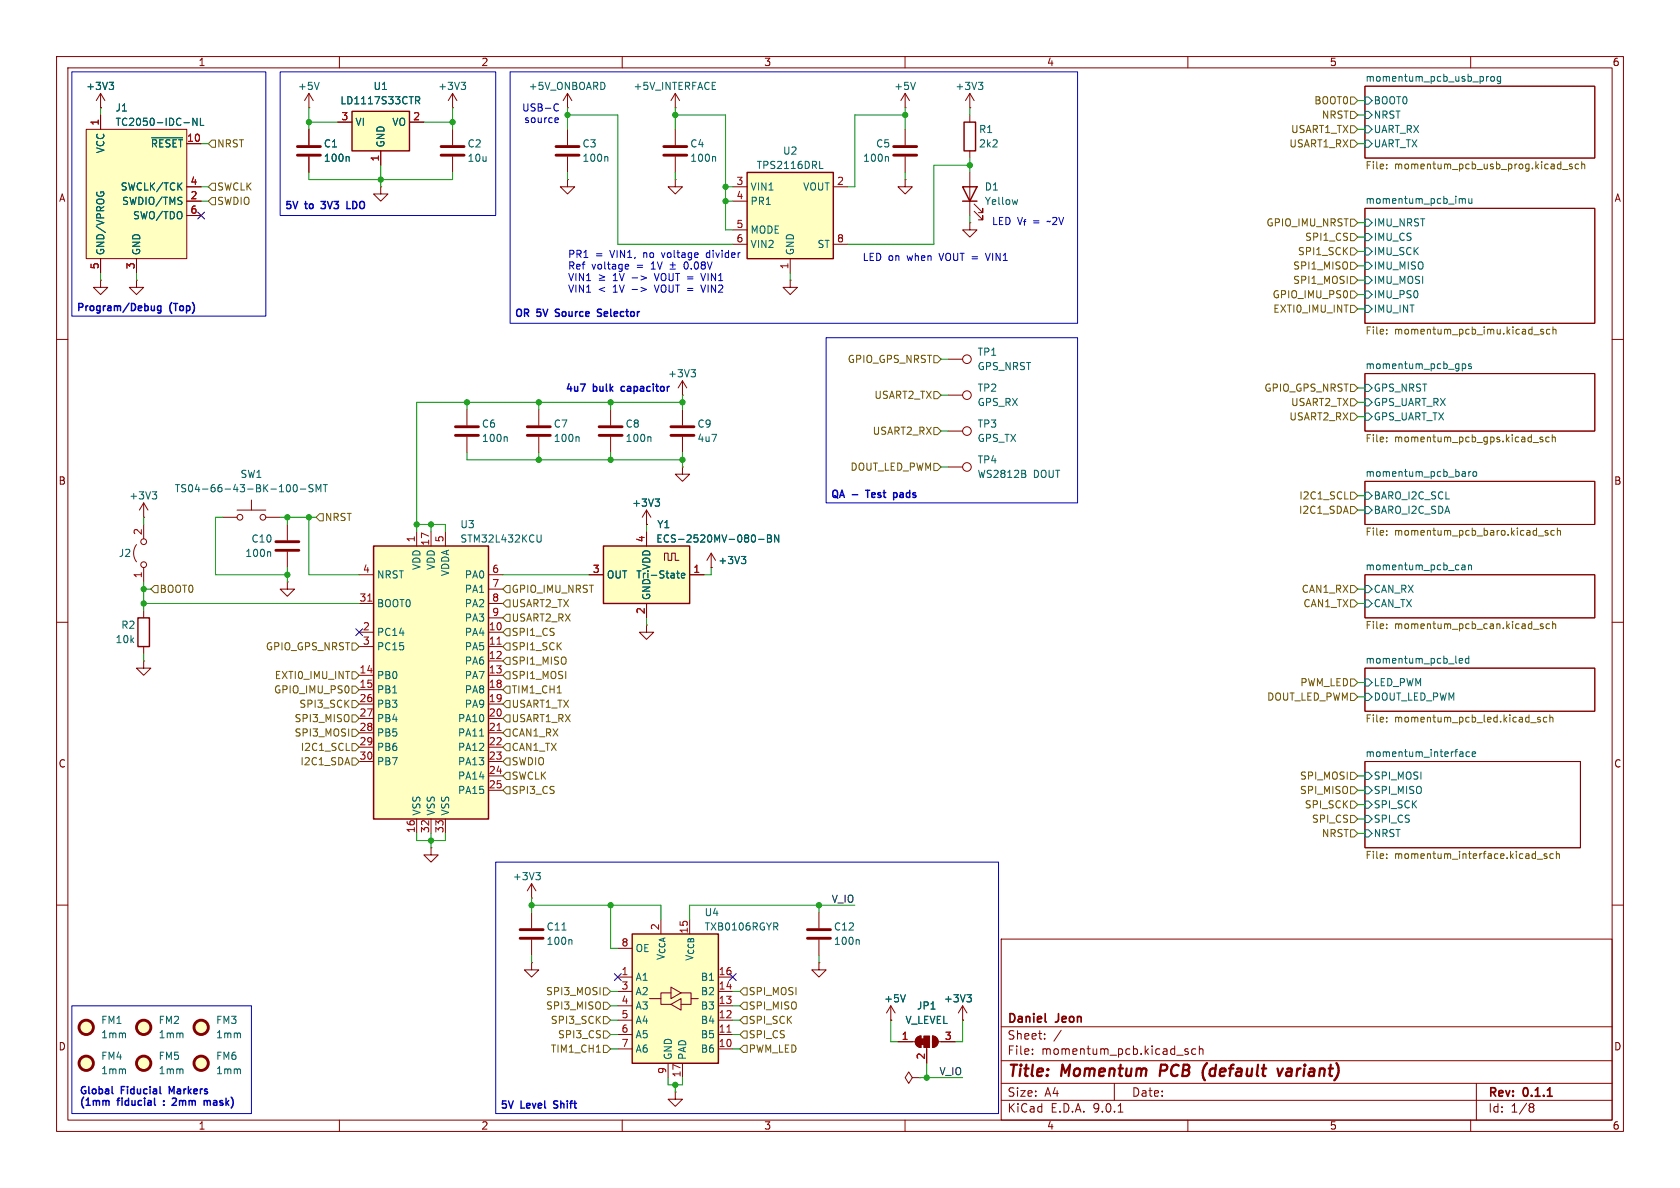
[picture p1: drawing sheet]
<svg xmlns="http://www.w3.org/2000/svg" width="297mm" height="210mm" viewBox="0 0 297 210" stroke-linecap="round" stroke-linejoin="round" font-family="sans-serif">
<g fill="none" stroke="#840000" stroke-width=".18">
<path d="M10 10h277v190h-277zM12 12h273v186h-273zM60 10v2M110 10v2M160 10v2M160 19.1h.1M160 16.5l-.7 1.3M160 16.5l.8 1.3M160 16.5v2.6M171.4 19.1h.1M171.4 16.5v2.6M171.4 16.5l-.7 1.3"/>
<path d="M171.4 16.5l.8 1.3M210 10v2M241.3 15.2h40.6v12.7h-40.6zM260 10v2M100.3 31.8v1.2h1.3l-1.3 1.3-1.2-1.3h1.2M100.3 31.8h.1M100.3 22.9v2.8M100.3 27.7v2.8M119.4 31.8v1.2h1.2l-1.2 1.3-1.3-1.3h1.3M119.4 31.8h.1M119.4 22.9v2.8M119.4 27.7v2.8"/>
<path d="M160 22.9v2.8M160 27.7v2.8M171.4 20.3v1.3M171.4 26.7v1.2M171.4 30.5v7.6M172.2 37.3l1.5 1.6v-.8v.8h-.7M172.2 36.1l1.5 1.5v-.8v.8h-.7M241.3 36.8h40.6v20.4h-40.6zM10 60h2M241.3 66h40.6v10.2h-40.6zM285 60h2M25.4 91.4h.1"/>
<path d="M25.4 88.9l-.8 1.3M25.4 88.9l.8 1.3M25.4 88.9v2.5M241.3 85.1h40.6v7.6h-40.6zM10 110h2M241.3 118.1h40.6v7.6h-40.6zM241.3 101.6h40.6v7.6h-40.6zM285 110h2M241.3 134.6h38.1v15.3h-38.1zM10 160h2M177 166h108v32h-108zM285 160h2"/>
<path d="M60 198v2M110 198v2M160 198v2M177 194.5h108M177 191.5h108M177 187.5h108M177 181.5h108M182.5 186.3v.1M182.5 185.5v.1M184.7 183.6v.1M184.7 182.8v.1M187.6 182.1l-1.3 2"/>
<path d="M197 191.5v3M197.7 196.6h.8M209.5 185.7l.6 .4-.2 .3-.4-.1M210 198v2M210 185.5l-.3-.1-.2 .2M211.4 185.5l-.4-.1-.3 .3v.4l.1 .2h.6M212 185.5l.2-.1 .4 .1 .1 .9M212 184.9v1.5M260 198v2M261 191.5v6.5M270.6 195.1l.4 .1 .2 .2-.3 .3M270.6 195.7h.3"/>
<path d="M270.9 195.7l.2 .2 .1 .4-.2 .2-.4 .1"/>
</g>
<path d="M184.8 180.6l.2 .1M273.6 193.8h.8" fill="none" stroke="#840000" stroke-width=".3"/>
<path d="M205.3 188.2l-.3 2M212.8 190.6l.2 .4M213.4 187.9l-.6 .9M225.8 188.9l.4 1.3 .6-1.3M227.8 188.9l-.2 .1M228.2 189.4h-.5a.4 .4 0 0 0-.4 .4 .4 .4 0 0 0 .3 .4h.5" fill="none" stroke="#840000" stroke-width=".4"/>
<g fill="none" stroke="#006464" stroke-width=".18">
<path d="M161.8 14.5l-.4 1.3M173 14.5h.7l-.4 .5M173.5 15l.2 .3v.3l-.2 .2M241.3 17.1h.6l.7 .7-.7 .6h-.6zM241.3 19.7h.6l.7 .6-.7 .7h-.6zM263.2 13.5l-.4 .3M263.6 13.6l.2-.1 .3 .1 .1 .5-.1 .2-.3 .1-.2-.2zM265.3 13.6l-.4-.1-.2 .3 .1 .5h.5M265.3 13.5v1l-.3 .3-.3-.1M107.3 27.7l.2 .2v.6M126.3 27.7l.2 .2v.6M156.9 27.7l.2 .2v.6"/>
<path d="M179.9 35.3l-.2 .8M241.3 38.7h.6l.7 .7-.7 .6h-.6zM241.3 22.2h.6l.7 .7-.7 .6h-.6zM241.3 24.8h.6l.7 .6-.7 .6h-.6zM258.2 35.1l.3 .2M258.5 35.3l.2-.2 .3 .1 .1 .8M258.5 35.3v.7M259.7 35.1v.8l.3 .1 .2-.2M260.2 35.1v.9M241.3 41.3h.6l.7 .6-.7 .6h-.6zM241.3 54h.6l.7 .6-.7 .6h-.6zM241.3 46.4h.6l.7 .6-.7 .6h-.6z"/>
<path d="M241.3 48.9h.6l.7 .6-.7 .7h-.6zM241.3 51.4h.6l.7 .7-.7 .6h-.6zM241.3 43.8h.6l.7 .7-.7 .6h-.6zM241.3 67.9h.6l.7 .7-.7 .6h-.6zM241.3 70.5h.6l.7 .6-.7 .7h-.6zM241.3 73h.6l.7 .7-.7 .6h-.6zM258.5 64.3v1.3M258.5 64.4l.4-.1 .2 .3-.1 .5h-.5M260.1 64.4l-.3-.1-.2 .2 .1 .2 .4 .1v.3h-.5M26.9 86.9h.8l-.4 .5M27.5 87.4l.2 .3v.3l-.2 .2M241.3 87h.6l.7 .6-.7 .7h-.6z"/>
<path d="M241.3 89.5h.6l.7 .7-.7 .6h-.6zM258.5 99.9h.4l.1 .8M259.6 100l.2-.1h.3v.8M259.6 99.9v.8M259.7 83.4v.8M260 83.4l-.3 .2M260.4 83.5l.2-.1 .4 .1 .1 .5-.2 .2h-.3l-.2-.1zM241.3 103.5h.6l.7 .6-.7 .7h-.6zM241.3 106h.6l.7 .7-.7 .6h-.6zM258 116.8l.6-.1-.1-.3h-.3l-.2 .2v.6h.5M259 100.2h-.4l-.2 .2 .2 .3h.4M259.7 116.4h-.4l-.2 .2 .1 .6h.5"/>
<path d="M259.7 116v1.2M241.3 136.5h.6l.7 .7-.7 .6h-.6zM241.3 139.1h.6l.7 .6-.7 .6h-.6zM241.3 120h.6l.7 .7-.7 .6h-.6zM241.3 122.6h.6l.7 .6-.7 .6h-.6zM258.5 132.9l.1 .2v.6M258.6 133.7h-.4M258.6 133.2l-.4 .1M259.8 133l-.4-.1-.2 .2 .1 .6h.5M260.3 133.3l.6-.1-.1-.2-.4-.1-.1 .2v.6h.5M241.3 146.7h.6l.7 .6-.7 .7h-.6zM241.3 141.6h.6l.7 .6-.7 .7h-.6z"/>
<path d="M241.3 144.1h.6l.7 .7-.7 .6h-.6z"/>
</g>
<g fill="none" stroke="#725600" stroke-width=".18">
<path d="M245.1 29.1v.1M245.1 29.7v.1M276.2 30h1M277.9 29.1l-.3-.1-.2 .2 .1 .2 .4 .1v.3h-.5M279.1 29.1l-.4-.1-.2 .2 .1 .6h.5M279.6 29.1l.2-.1 .3 .1 .1 .7M279.6 28.6v1.2M245.1 58.3v.1M245.1 58.9v.2M271.2 59.2h.9M272.8 58.3l-.3-.1-.1 .2v.2l.4 .1v.3h-.4M274 58.3l-.4-.1-.2 .3 .1 .5h.5"/>
<path d="M274.5 58.3l.2-.1 .3 .1 .1 .8M274.5 57.8v1.3M245.1 77.3v.1M245.1 78v.1M271 78.2h1M272.7 77.3h-.3l-.2 .1 .1 .2 .4 .1v.3h-.5M273.9 77.3h-.4l-.2 .2 .1 .5h.5M274.4 77.4l.2-.1h.3l.1 .8M274.4 76.8v1.3M245.1 93.8v.2M245.1 94.5v.1M271.9 94.7h1"/>
<path d="M273.6 93.8h-.3l-.2 .2 .1 .1 .4 .2v.3h-.5M274.8 93.8h-.4l-.2 .2 .1 .6h.5M275.3 93.9l.2-.1h.3l.1 .8M275.3 93.3v1.3M245.1 110.3v.2M245.1 111v.1M271.1 111.2h1M272.8 110.3h-.3l-.2 .2 .1 .1 .4 .2v.3h-.5M273.9 110.3h-.3l-.3 .2 .2 .6h.4M274.5 110.4l.2-.1h.3v.8M274.5 109.9v1.2M245.1 126.9v.1"/>
<path d="M245.1 127.5v.1M270.6 127.8h1M272.3 126.9l-.3-.1-.2 .2 .1 .2 .4 .1v.3h-.5M273.5 126.9l-.4-.1-.3 .2 .2 .6h.5M274 126.4v1.2M274 126.9l.2-.1 .3 .1v.7M245.1 151.6v.2M245.1 151v.1M271.8 151.9h.9M273.5 151l-.4-.1-.1 .2v.2l.5 .1v.3h-.5M274.6 151l-.4-.1-.2 .3 .1 .5h.5M275.1 151l.2-.1 .3 .1 .1 .8"/>
<path d="M275.1 150.5v1.3"/>
</g>
<path d="M170.2 33h2.5l-1.3 2.6zM170.2 35.6h2.5M170.4 21.6h2.1v5.1h-2.1z" fill="none" stroke="#840000" stroke-width=".25"/>
<path d="M98.3 25.9h4.1M98.3 27.4h4.1M117.3 25.9h4.1M117.3 27.4h4.1M158 25.9h4.1M158 27.4h4.1" fill="none" stroke="#840000" stroke-width=".51"/>
<path d="M132.1 30.5h15.2v15.2h-15.2z" fill="#ffffc2"/>
<path d="M132.1 30.5h15.2v15.2h-15.2z" fill="none" stroke="#840000" stroke-width=".25"/>
<g fill="none" stroke="#840000" stroke-width=".18">
<path d="M129.5 33h2.6M129.5 35.6h2.6M147.3 33h2.6M160 31.8v1.2h1.3l-1.3 1.3-1.3-1.3h1.3M160 31.8h.1M171.4 39.4v1.2h1.3l-1.3 1.3-1.2-1.3h1.2M171.4 39.4h.1M129.5 40.6h2.6M129.5 43.2h2.6M139.7 49.5v1.3h1.3l-1.3 1.3-1.3-1.3h1.3M139.7 49.5h.1M139.7 45.7v2.6"/>
<path d="M147.3 43.2h2.6M120.6 69.9h.1M120.6 67.3l-.7 1.3M120.6 67.3l.8 1.3M120.6 67.3v2.6M167.6 63.5h2.6M167.6 69.9h2.6M125.7 97.8l-.7 1.3M125.7 97.8l.8 1.3M125.7 97.8v2.5M50.8 102.9v1.2h1.3l-1.3 1.3-1.3-1.3h1.3M50.8 102.9h.1"/>
<path d="M125.7 100.3h.1"/>
<circle cx="170.9" cy="69.8" r=".76"/>
<circle cx="170.9" cy="63.5" r=".76"/>
</g>
<path d="M144.9 29.8h.6M122.2 65.3h.7l-.4 .5M122.7 65.8l.2 .3v.3l-.2 .2M131.1 98.4h.7l-.4 .5M131.6 98.9l.2 .2v.3l-.2 .2" fill="none" stroke="#006464" stroke-width=".18"/>
<path d="M106.7 96.5h15.2v10.2h-15.2z" fill="#ffffc2"/>
<path d="M106.7 96.5h15.2v10.2h-15.2z" fill="none" stroke="#840000" stroke-width=".25"/>
<g fill="none" stroke="#840000" stroke-width=".18">
<path d="M67.3 33v1.3h1.3l-1.3 1.3-1.3-1.3h1.3M67.3 33h.1M95.2 72.4v2.8M95.2 77.2v2.8M107.9 72.4v2.8M107.9 77.2v2.8M114.3 92.7h.1M114.3 90.2v2.5M114.3 94v2.5M114.3 90.2l-.8 1.2M114.3 90.2l.8 1.2M117.5 99.1v-1.3h.6v1.3h.6v-1.3h.7v1.3h.6"/>
<path d="M104.1 101.6h2.6M114.3 106.7v2.5M121.9 101.6h2.6M94 170.2v1.3h1.2l-1.2 1.2-1.3-1.2h1.3M94 170.2h.1M94 161.3v2.8M94 166.1v2.8M170.2 177.8l-.8 1.3M170.2 177.8l.7 1.3M170.2 177.8v2.5M119.4 193v1.3h1.2l-1.2 1.3-1.3-1.3h1.3M119.4 193h.1"/>
<path d="M158.7 184.2h3.1M161.3 190.5l-.6-1-.7 1 .7 1 .6-1h1.3M162.1 183.4l.7-.3v2.1a1.02 1.02 0 0 1-.9-.7 1.02 1.02 0 0 1 .2-1.1zM162.6 190.5h.1M163.8 185.2v2.8M164.8 183.1a1.02 1.02 0 0 1 1.1 1.1 1.02 1.02 0 0 1-1.1 1zM165.9 184.2h3M170.2 180.3h.1"/>
</g>
<g fill="none" stroke="#006464" stroke-width=".18">
<path d="M102.2 77.2l.2 .2v.6M114.9 77.2l.2 .2v.6M115.8 88.2h.8l-.4 .5M116.4 88.7l.2 .2v.3l-.2 .3M134.1 95.3h1M135.7 94.6h.4l.2 .2-.2 .4 .2 .1 .1 .3-.2 .2h-.5zM135.7 95.2h.4M137.7 94.6v1.2l-.8-1.2v1.2M119.6 101.3h.5M119.8 100.9v1.1l.3 .2M120.5 101.8l.6-.2-.1-.2-.4-.1-.1 .2v.6h.5M99.4 164.4h.7"/>
<path d="M100.9 166.1l.2 .2v.6M170.9 175.8h.8l-.4 .5M171.5 176.3l.2 .3v.3l-.2 .2"/>
</g>
<g fill="#840000" stroke="#840000" stroke-width=".18">
<path d="M162.8 183.6h.5v1.1h-.5z"/>
<path d="M162.1 183.4l.7-.3v2.1a1.02 1.02 0 0 1-.9-.7 1.02 1.02 0 0 1 .2-1.1z"/>
<path d="M163.3 183.1h1v2.1h-1z"/>
<path d="M164.8 183.1a1.02 1.02 0 0 1 1.1 1.1 1.02 1.02 0 0 1-1.1 1z"/>
</g>
<path d="M93.2 75.4h4.1M93.2 77h4.1M105.9 75.4h4.1M105.9 77h4.1M91.9 164.3h4.1M91.9 165.9h4.1" fill="none" stroke="#840000" stroke-width=".51"/>
<path d="M15.2 22.9h17.8v22.8h-17.8z" fill="#ffffc2"/>
<g fill="none" stroke="#840000" stroke-width=".18">
<path d="M17.8 19.1h.1M17.8 16.5v2.6M17.8 16.5l-.8 1.3M17.8 16.5l.7 1.3M15.2 22.9h17.8v22.8h-17.8zM17.8 20.3v2.6M33 25.4h2.6M33 33h2.6M33 35.6h2.6M33 38.1h2.6M17.8 45.7v2.6M24.1 45.7v2.6"/>
<path d="M120.6 72.4v2.8M120.6 77.2v2.8M157.5 177.8l-.8 1.3M157.5 177.8l.7 1.3M157.5 177.8v2.5M157.5 180.3h.1"/>
</g>
<path d="M19.3 14.5h.8l-.4 .5M19.8 15l.3 .3v.3l-.3 .2M26.8 24.4h5.5M34.8 20.9v1.3l-.7-1.3v1.3M35.4 20.9v1.3h.6M160.1 175.8l-.5 1.3" fill="none" stroke="#006464" stroke-width=".18"/>
<path d="M118.6 75.4h4.1M118.6 77h4.1" fill="none" stroke="#840000" stroke-width=".51"/>
<path d="M111.8 165.1h15.2v22.9h-15.2z" fill="#ffffc2"/>
<path d="M111.8 165.1h15.2v22.9h-15.2z" fill="none" stroke="#840000" stroke-width=".25"/>
<g fill="none" stroke="#840000" stroke-width=".18">
<path d="M54.6 19.1h.1M54.6 16.5v2.6M54.6 16.5l-.8 1.3M54.6 16.5l.8 1.3M119.4 19.1h.1M119.4 16.5l-.8 1.3M119.4 16.5l.7 1.3M119.4 16.5v2.6M54.6 22.9v2.8M54.6 27.7v2.8M17.8 49.5v1.3h1.2l-1.2 1.3-1.3-1.3h1.3M17.8 49.5h.1"/>
<path d="M24.1 49.5v1.3h1.3l-1.3 1.3-1.2-1.3h1.2M24.1 49.5h.1M82.5 72.4v2.8M82.5 77.2v2.8M39.4 91.4h2.5M41.9 90.2h5.1M44.4 88.4v1.8M47 91.4h2.5M50.8 92.7v2.8M50.8 97.5v2.8M120.6 82.6v1.2h1.3l-1.3 1.3-1.2-1.3h1.2M120.6 82.6h.1"/>
<path d="M167.6 82.6h2.6M114.3 110.5v1.3h1.3l-1.3 1.2-1.3-1.2h1.3M114.3 110.5h.1M76.2 149.9v1.2h1.3l-1.3 1.3-1.3-1.3h1.3M76.2 149.9h.1M109.2 167.6h2.6M109.2 172.7h2.6M109.2 175.3h2.6M109.2 177.8h2.6M114.8 176.5h2v1h1.8M118.6 175.5h-1.8v1M118.6 177.5l1.8-1v2.1z"/>
<path d="M118.6 174.5l1.8 1-1.8 1zM120.4 175.5h1.8v1h1.2M122.2 176.5v1h-1.8M127 172.7h2.5M127 175.3h2.5M127 177.8h2.5M144.8 170.2v1.3h1.2l-1.2 1.2-1.3-1.2h1.3M144.8 170.2h.1M109.2 180.3h2.6M109.2 182.9h2.6M109.2 185.4h2.6M118.1 188v2.5"/>
<path d="M120.6 188v2.5M127 180.3h2.5M127 182.9h2.5M127 185.4h2.5"/>
<circle cx="42.4" cy="91.4" r=".51"/>
<circle cx="46.5" cy="91.4" r=".51"/>
<circle cx="170.9" cy="82.5" r=".76"/>
</g>
<path d="M128.5 182.5h.7" fill="none" stroke="#a90000" stroke-width=".18"/>
<g fill="none" stroke="#006464" stroke-width=".18">
<path d="M56.4 14.5l-.4 1.3M61.6 27.7l.1 .2v.6M89.5 77.2l.2 .2v.6M47.7 97.5l.1 .2v.7M51.9 85.8l.2-.1a.68 .68 0 0 1 .5 .6 .68 .68 0 0 1-.5 .6l-.2-.1-.1-.3zM53.1 86.5h1M55.3 85.7h-.4l-.2 .1v.4l.5 .2 .1 .3-.2 .2h-.5M55.9 86.9v-1.2l.4 .9 .4-.9v1.2M57.1 85.7h.8M57.5 85.7v1.2M181.2 83.8l.2 .2-.2 .3M181.2 83.3v.3"/>
<path d="M137.1 163.8l.4 .6M137.5 163.3v.4"/>
</g>
<g fill="none" stroke="#840000" stroke-width=".51">
<path d="M52.6 25.9h4M52.6 27.4h4M80.5 75.4h4.1M80.5 77h4.1M48.8 97.3h4M48.8 95.8h4"/>
<circle cx="15.2" cy="188" r="1.27"/>
<circle cx="15.2" cy="181.6" r="1.27"/>
<circle cx="25.4" cy="188" r="1.27"/>
<circle cx="25.4" cy="181.6" r="1.27"/>
<circle cx="35.6" cy="188" r="1.27"/>
<circle cx="35.6" cy="181.6" r="1.27"/>
</g>
<g fill="#ffffc2" stroke="#ffffc2" stroke-width=".18">
<circle cx="35.6" cy="188" r="1.27"/>
<circle cx="25.4" cy="181.6" r="1.27"/>
<circle cx="15.2" cy="188" r="1.27"/>
<circle cx="25.4" cy="188" r="1.27"/>
<circle cx="15.2" cy="181.6" r="1.27"/>
<circle cx="35.6" cy="181.6" r="1.27"/>
</g>
<path d="M66 96.5h20.4v48.3h-20.4z" fill="#ffffc2"/>
<path d="M66 96.5h20.4v48.3h-20.4zM24.4 109.2h2v5.1h-2z" fill="none" stroke="#840000" stroke-width=".25"/>
<g fill="none" stroke="#840000" stroke-width=".18">
<path d="M80 19.1h.1M80 16.5l-.8 1.3M80 16.5l.8 1.3M80 16.5v2.6M100.3 19.1h.1M100.3 16.5l-.7 1.3M100.3 16.5l.8 1.3M100.3 16.5v2.6M167.6 76.2h2.6M24.1 96.3a2.54 2.54 0 0 0 0 3M25.4 92.7v2.6M73.7 94v2.5"/>
<path d="M76.2 94v2.5M78.7 94v2.5M25.4 116.8v1.3h1.3l-1.3 1.3-1.3-1.3h1.3M25.4 116.8h.1M25.4 100.3v2.6M25.4 108v1.2M25.4 114.3v1.3M63.5 101.6h2.5M63.5 106.7h2.5M63.5 111.8h2.5M63.5 114.3h2.5M63.5 119.4h2.5"/>
<path d="M86.4 101.6h2.5M86.4 106.7h2.5M86.4 111.8h2.5M86.4 114.3h2.5M86.4 119.4h2.5M86.4 104.1h2.5M86.4 109.2h2.5M86.4 116.8h2.5M63.5 121.9h2.5M63.5 124.5h2.5M63.5 127h2.5M63.5 129.5h2.5"/>
<path d="M63.5 132.1h2.5M63.5 134.6h2.5M86.4 121.9h2.5M86.4 124.5h2.5M86.4 127h2.5M86.4 129.5h2.5M86.4 132.1h2.5M86.4 134.6h2.5M86.4 137.2h2.5M86.4 139.7h2.5M73.7 144.8v2.5M76.2 144.8v2.5"/>
<path d="M78.7 144.8v2.5M94 158.8h.1M94 156.2l-.8 1.3M94 156.2l.7 1.3M94 156.2v2.6M144.8 161.3v2.8M144.8 166.1v2.8"/>
<circle cx="170.9" cy="76.2" r=".76"/>
<circle cx="25.4" cy="95.8" r=".51"/>
<circle cx="25.4" cy="99.8" r=".51"/>
</g>
<path d="M65 106.3h.7M87.9 113.9h.7M87.9 129.1h.7" fill="none" stroke="#a90000" stroke-width=".18"/>
<path d="M81.5 14.5h.8l-.4 .5M82.1 15l.2 .3v.3l-.2 .2M95.7 94.6l-.1 1.1-.2 .1h-.3M84.8 130.1h.7M94.7 154.2h.8l-.4 .5M95.3 154.7l.2 .3v.3l-.2 .2M151.7 166.1l.2 .2v.6" fill="none" stroke="#006464" stroke-width=".18"/>
<path d="M142.7 164.3h4.1M142.7 165.9h4.1" fill="none" stroke="#840000" stroke-width=".51"/>
<path d="M62.2 19.7h10.2v7h-10.2z" fill="#ffffc2"/>
<path d="M62.2 19.7h10.2v7h-10.2z" fill="none" stroke="#840000" stroke-width=".25"/>
<g fill="none" stroke="#840000" stroke-width=".18">
<path d="M17.8 19.1h.1M17.8 20.3v2.6M33 25.4h2.6M33 33h2.6M33 35.6h2.6M33 38.1h2.6M54.6 22.9v2.8M54.6 27.7v2.8M59.7 21.6h2.5M67.3 26.7v2.5M72.4 21.6h2.5M80 22.9v2.8"/>
<path d="M80 27.7v2.8M17.8 45.7v2.6M24.1 45.7v2.6M114.3 92.7h.1M114.3 94v2.5M104.1 101.6h2.6M114.3 106.7v2.5M121.9 101.6h2.6M125.7 100.3h.1M157.5 180.3h.1M158.7 184.2h2.6M163.8 185.4v2.6"/>
<path d="M166.4 184.2h2.5M170.2 180.3h.1"/>
</g>
<g fill="none" stroke="#006464" stroke-width=".18">
<path d="M19.3 14.5h.8l-.4 .5M19.8 15l.3 .3v.3l-.3 .2M73.5 17.1h.5l.2 .2-.1 .4-.6 .1M73.8 17.8l.4 .6M26.8 24.4h5.5M34.8 20.9v1.3l-.7-1.3v1.3M35.4 20.9v1.3h.6M61.6 27.7l.1 .2v.6M115.8 88.2h.8l-.4 .5M116.4 88.7l.2 .2v.3l-.2 .3M131.1 98.4h.7l-.4 .5M131.6 98.9l.2 .2v.3l-.2 .2"/>
<path d="M134.1 95.3h1M135.7 94.6h.4l.2 .2-.2 .4 .2 .1 .1 .3-.2 .2h-.5zM135.7 95.2h.4M137.7 94.6v1.2l-.8-1.2v1.2M119.6 101.3h.5M119.8 100.9v1.1l.3 .2M120.5 101.8l.6-.2-.1-.2-.4-.1-.1 .2v.6h.5M160.1 175.8l-.5 1.3M170.9 175.8h.8l-.4 .5M171.5 176.3l.2 .3v.3l-.2 .2"/>
</g>
<path d="M78 25.9h4M78 27.4h4" fill="none" stroke="#840000" stroke-width=".51"/>
<g fill="none" stroke="#725600" stroke-width=".18">
<path d="M238.8 19.7h.6l.6 .6-.6 .7h-.6zM238.8 17.1h.6l.6 .7-.6 .6h-.6zM36.8 25.4l.7-.6h.6v1.2h-.6zM37.5 32.4h.6v1.3h-.6l-.7-.7zM37.5 34.9h.6v1.3h-.6l-.7-.6zM238.8 22.2h.6l.6 .7-.6 .6h-.6zM238.8 24.8h.6l.6 .6-.6 .6h-.6zM238.8 38.7h.6l.6 .7-.6 .6h-.6zM238.8 46.4h.6l.6 .6-.6 .6h-.6zM238.8 48.9h.6l.6 .6-.6 .7h-.6zM238.8 51.4h.6l.6 .7-.6 .6h-.6zM238.8 54h.6l.6 .6-.6 .6h-.6z"/>
<path d="M238.8 43.8h.6l.6 .7-.6 .6h-.6zM238.8 41.3h.6l.6 .6-.6 .6h-.6zM165.1 75.6h.6l.7 .6-.7 .6h-.6zM165.1 69.2h.6l.7 .7-.7 .6h-.6zM165.1 62.9h.6l.7 .6-.7 .6h-.6zM238.8 70.5h.6l.6 .6-.6 .7h-.6zM238.8 67.9h.6l.6 .7-.6 .6h-.6zM238.8 73h.6l.6 .7-.6 .6h-.6zM56.5 90.8h.6v1.3h-.6l-.6-.7zM165.1 81.9h.6l.7 .7-.7 .6h-.6zM237.7 88.2h.6M238.8 87h.6l.6 .6-.6 .7h-.6z"/>
<path d="M238.8 89.5h.6l.6 .7-.6 .6h-.6zM27.3 103.5h.6v1.3h-.6l-.6-.7zM62.2 113.7h.7l.6 .6-.6 .6h-.7zM62.2 118.7h.7l.6 .7-.6 .6h-.7zM88.9 106.7l.6-.7h.7v1.3h-.7zM88.9 116.8l.6-.6h.7v1.3h-.7zM89.5 118.7h.7v1.3h-.7l-.6-.6zM89.5 103.5h.7v1.3h-.7l-.6-.7zM89.5 113.7h.7v1.2h-.7l-.6-.6zM89.5 108.6h.7v1.3h-.7l-.6-.7zM89.5 111.1h.7v1.3h-.7l-.6-.6zM238.8 106h.6l.6 .7-.6 .6h-.6z"/>
<path d="M238.8 103.5h.6l.6 .6-.6 .7h-.6zM61.2 132.7h.6M62.2 121.3h.7l.6 .6-.6 .7h-.7zM62.2 128.9h.7l.6 .6-.6 .7h-.7zM62.2 126.4h.7l.6 .6-.6 .6h-.7zM62.2 123.8h.7l.6 .7-.6 .6h-.7zM62.2 134h.7l.6 .6-.6 .7h-.7zM62.2 131.4h.7l.6 .7-.6 .6h-.7zM88.9 134.6l.6-.6h.7v1.3h-.7zM88.9 139.7l.6-.6h.7v1.2h-.7zM88.9 124.5l.6-.7h.7v1.3h-.7zM88.9 129.5l.6-.6h.7v1.3h-.7z"/>
<path d="M89.5 131.4h.7v1.3h-.7l-.6-.6zM89.5 136.5h.7v1.3h-.7l-.6-.6zM89.5 126.4h.7v1.2h-.7l-.6-.6zM89.5 121.3h.7v1.3h-.7l-.6-.7zM98.5 122.5h.7M238.8 122.6h.6l.6 .6-.6 .6h-.6zM238.8 136.5h.6l.6 .7-.6 .6h-.6zM238.8 120h.6l.6 .7-.6 .6h-.6zM238.8 139.1h.6l.6 .6-.6 .6h-.6zM238.8 141.6h.6l.6 .6-.6 .7h-.6zM238.8 146.7h.6l.6 .6-.6 .7h-.6zM238.8 144.1h.6l.6 .7-.6 .6h-.6z"/>
<path d="M106.7 179.7h.6l.6 .6-.6 .7h-.6zM106.7 174.6h.6l.6 .7-.6 .6h-.6zM106.7 177.2h.6l.6 .6-.6 .6h-.6zM131.4 174.6h.7v1.3h-.7l-.6-.6zM131.4 177.2h.7v1.2h-.7l-.6-.6zM131.4 179.7h.7v1.3h-.7l-.6-.7zM105.4 186h.7M106.7 182.2h.6l.6 .7-.6 .6h-.6zM106.7 184.8h.6l.6 .6-.6 .7h-.6zM131.4 182.2h.7v1.3h-.7l-.6-.6zM131.4 184.8h.7v1.3h-.7l-.6-.7z"/>
</g>
<g fill="none" stroke="#009600" stroke-width=".18">
<path d="M17.8 19.1v1.2M54.6 19.1v3.8M80 19.1v3.8M100.3 19.1v3.8M119.4 19.1v3.8M160 19.1v3.8M171.4 19.1v1.2M240 17.8h1.3M35.6 25.4h1.2M35.6 35.6h1.2M35.6 33h1.2M54.6 30.5v1.3h25.4v-1.3"/>
<path d="M54.6 21.6h5.1M67.3 29.2v3.8M74.9 21.6h5.1M100.3 20.3h8.9v22.9h20.3M100.3 30.5v1.3M119.4 20.3h8.9v20.3h1.2M119.4 30.5v1.3M128.3 35.6h1.2M128.3 33h1.2M160 20.3h-8.9v12.7h-1.2M160 30.5v1.3M171.4 29.2h-6.3v14h-15.2"/>
<path d="M171.4 27.9v2.6M171.4 38.1v1.3M240 20.3h1.3M240 39.4h1.3M240 25.4h1.3M240 22.9h1.3M17.8 48.3v1.2M24.1 48.3v1.2M139.7 48.3v1.2M240 49.5h1.3M240 54.6h1.3M240 52.1h1.3"/>
<path d="M240 47h1.3M240 41.9h1.3M240 44.5h1.3M82.5 71.1v1.3M95.2 71.1v1.3M107.9 71.1v1.3M120.6 71.1h-46.9v22.9M120.6 69.9v2.5M166.4 76.2h1.2M166.4 69.9h1.2M166.4 63.5h1.2M240 73.7h1.3"/>
<path d="M240 68.6h1.3M240 71.1h1.3M25.4 91.4v1.3M39.4 91.4h-1.3v10.2h12.7M49.5 91.4h6.4M50.8 91.4v1.3M54.6 91.4v10.2h8.9M73.7 92.7h5v1.3M76.2 92.7v1.3M82.5 80v1.3h38.1M95.2 80v1.3M107.9 80v1.3"/>
<path d="M114.3 92.7v1.3M120.6 80v2.6M166.4 82.6h1.2M240 87.6h1.3M240 90.2h1.3M25.4 106.7h38.1M25.4 104.1h1.3M25.4 102.9v5.1M25.4 115.6v1.2M50.8 100.3v2.6M88.9 101.6h15.2M114.3 109.2v1.3"/>
<path d="M125.7 100.3v1.3h-1.2M240 106.7h1.3M240 104.1h1.3M240 137.2h1.3M240 123.2h1.3M240 120.7h1.3M240 139.7h1.3M73.7 147.3v1.3h5v-1.3M76.2 147.3v2.6M94 158.8v2.5M240 142.2h1.3M240 147.3h1.3"/>
<path d="M240 144.8h1.3M94 160h22.8v2.6M94 168.9v1.3M107.9 177.8h1.3M107.9 175.3h1.3M107.9 160v7.6h1.3M129.5 177.8h1.3M129.5 175.3h1.3M144.8 160v1.3M144.8 168.9v1.3M151.1 160h-29.2v2.6M107.9 180.3h1.3"/>
<path d="M107.9 182.9h1.3M107.9 185.4h1.3M118.1 190.5v1.3h2.5v-1.3M119.4 191.8v1.2M129.5 180.3h1.3M129.5 182.9h1.3M129.5 185.4h1.3M157.5 180.3v3.9h1.2M162.6 190.5h7.6M163.8 188v2.5M170.2 180.3v3.9h-1.3"/>
</g>
<path d="M35 37.5l1.2 1.2M36.2 37.5l-1.2 1.2M62.9 111.2l1.2 1.2M64.1 111.2l-1.2 1.2M108.6 172.1l1.2 1.2M109.8 172.1l-1.2 1.2M128.9 172.1l1.2 1.2M130.1 172.1l-1.2 1.2" fill="none" stroke="#000084" stroke-width=".18"/>
<g fill="none" stroke="#0000c2" stroke-width=".18">
<path d="M12.7 12.7h34.3v43.2h-34.3zM49.5 12.7h38.1v25.4h-38.1zM90.2 12.7h100.3v44.5h-100.3zM98.2 18.4h.3l.2 .1M98.7 19.5l-.2 .1h-.3M98.3 20.8l.4 .1v.2l-.6 .1M98.7 21.6l-.4 .1M110.7 46.7l.4 .1v.2l-.6 .1M111.1 47.5l-.4 .1M111.7 49.1h1M111.7 51.2h1M113.3 48.8l1 .3-1 .4"/>
<path d="M113.3 50.8l1 .4-1 .3M115.7 48.3l.4 1.3M115.7 50.4l.4 1.3M118.5 47.6h.9M118.5 46.8h.9M118.9 46.4v.9M120.9 46.8l.1 .5 .2 .3 .3-.2 .2-.6M122.2 47.4v.2M122.7 46.8l.1 .5 .3 .3 .3-.2 .1-.6M123.9 48.3l.4 1.3 .4-1.3M123.9 50.4l.4 1.3 .4-1.3M124.2 46.8l-.2 .3v.3l.2 .2 .4-.1 .1-.2v-.2l-.3-.3"/>
<path d="M124.2 46.8h.2M124.2 46.8l-.2-.2 .2-.3h.2l.3 .2-.3 .3M125 46.3l.5 1.3 .4-1.3M125.1 44.7l-.2 .2v.4l.2 .2M146 59.7h44.5v29.2h-44.5zM174.2 44.8l.4 1.2M87.6 152.4h88.9v44.5h-88.9zM12.7 177.8h31.7v19.1h-31.7z"/>
</g>
<g fill="none" stroke="#0000c2" stroke-width=".25">
<path d="M51.4 35.6h-.6l-.1 .6M51.8 35.6l.4 1.3 .4-1.3M54 35.6v1.1M56.7 35.6h.8l-.4 .5M56.7 36.8l.2 .1M57.9 35.6l.4 1.3 .4-1.3M59 35.6h.8l-.4 .5M61.3 35.6v1.3h.6M63 35.8l-.6-.2v1.3M63.6 35.8l.3-.2 .5 .2M14.6 53.8l-.7-.2v1.3M22.8 53.6l-1.1 1.6"/>
<path d="M23.8 53.8l-.6-.2v1.3M25.6 53.6v1.3M27.3 54.1v.8M27.3 54.8l-.1 .1M28.4 54.1h-.3l-.3 .2 .2 .6h.4M28.4 54.1v1l-.2 .2h-.3M30.4 53.5l-.3 .3M30.7 53.6h.7M31 53.6v1.3M34 53.5l.3 .3M91.4 54.8l.2-.1 .5 .1M93.4 54.8l-.7-.1v1.2"/>
<path d="M95.6 54.7h-.6l-.1 .6M96 54.7l.4 1.2 .4-1.2M98.2 55.9h.2M98.9 54.7h-.6l-.1 .2v.2M105.6 55.9h.6M106.3 54.7h-.4l-.3 .2 .1 .3 .5 .2M108 54.7v1M110.8 54.7v1M102.6 67.9h.9l-.6 1.3M147.3 86.8l.2-.1 .5 .1M148.4 87.9l.5-1.2 .4 1.2M150.7 87.5h.9"/>
<path d="M153 86.7h.8M153.4 86.7v1.2M156.3 86.7v1.1M158 87.1v1.3M158 87.1h.3l.3 .2M158.6 87.7l-.3 .2h-.3M160.8 86.7v1.2M15.1 192.1h-.3l-.3 .2M15.6 194.1v1.3M15.7 192.1v1.1M17.5 192.1v1.2M19.2 194.6l.1 .8"/>
<path d="M19.8 192.1v1.1M19.9 193.3h.1M21 194.1l-.2 .2M22.1 192.1h-.6v1.2M22.5 192.1v.1M22.7 194.1v1.3M23.7 192.1v1.2M26.5 192.1v.1M27.3 194.1v1.1M28.3 192.1v1.1M29 195.3v.1M29 194.6v.1"/>
<path d="M29.9 193.3v-1.2l.4 .9 .5-.9v1.2M31.1 194.7l-.7 .7h.8M33.3 192.1v1.2M36.6 194.6v.1M36.6 194.7v.7M36.7 194.6l-.1 .1M37.1 194.6l.1 .1M40 194.1v1.3M40.9 193.9l.2 .4M89.5 194.6h-.6l-.1 .6M89.9 194.6l.4 1.3 .4-1.3M92.1 194.6v1.3"/>
<path d="M96.3 194.6v1.1M97.9 195.8l.2 .1M98.6 194.7h-.6l-.1 .2v.2M99.1 194.6v1.3M100.3 194.6v.1M101.2 194.6l-.3 .2M101.6 194.6v1.1"/>
</g>
<g fill="#009600" stroke="#009600" stroke-width=".18">
<circle cx="50.8" cy="101.6" r=".46"/>
<circle cx="94" cy="160" r=".46"/>
<circle cx="76.2" cy="148.6" r=".46"/>
<circle cx="100.3" cy="20.3" r=".46"/>
<circle cx="80" cy="21.6" r=".46"/>
<circle cx="54.6" cy="21.6" r=".46"/>
<circle cx="67.3" cy="31.8" r=".46"/>
<circle cx="82.5" cy="71.1" r=".46"/>
<circle cx="95.2" cy="71.1" r=".46"/>
<circle cx="107.9" cy="71.1" r=".46"/>
<circle cx="128.3" cy="35.6" r=".46"/>
<circle cx="25.4" cy="104.1" r=".46"/>
<circle cx="25.4" cy="106.7" r=".46"/>
<circle cx="107.9" cy="160" r=".46"/>
<circle cx="119.4" cy="191.8" r=".46"/>
<circle cx="73.7" cy="92.7" r=".46"/>
<circle cx="76.2" cy="92.7" r=".46"/>
<circle cx="107.9" cy="81.3" r=".46"/>
<circle cx="95.2" cy="81.3" r=".46"/>
<circle cx="120.6" cy="81.3" r=".46"/>
<circle cx="54.6" cy="91.4" r=".46"/>
<circle cx="50.8" cy="91.4" r=".46"/>
<circle cx="128.3" cy="33" r=".46"/>
<circle cx="171.4" cy="29.2" r=".46"/>
<circle cx="160" cy="20.3" r=".46"/>
<circle cx="144.8" cy="160" r=".46"/>
<circle cx="163.8" cy="190.5" r=".46"/>
<circle cx="120.6" cy="71.1" r=".46"/>
<circle cx="119.4" cy="20.3" r=".46"/>
</g>
<g font-size="2.8" fill="#840000">
<text x="178" y="190.9">Title:</text>
<text x="187.7" y="190.9">Momentum</text>
<text x="205.9" y="190.9">PCB</text>
<text x="214.2" y="190.9">(default</text>
<text x="228.3" y="190.9">variant)</text>
</g>
<g font-size="2.1" fill="#840000">
<text x="178" y="184">Sheet:</text>
<text x="178" y="181.2">Daniel</text>
<text x="186.7" y="181.2">Jeon</text>
<text x="178" y="186.7">File:</text>
<text x="184.1" y="186.7">momentum_pcb.kicad_sch</text>
<text x="178" y="196.9">KiCad</text>
<text x="178" y="194.1">Size:</text>
<text x="184.7" y="194.1">A4</text>
<text x="185.7" y="196.9">E.D.A.</text>
<text x="193.3" y="196.9">9.0.1</text>
<text x="200" y="194.1">Date:</text>
<text x="263" y="194.3">Rev:</text>
<text x="263" y="196.9">Id:</text>
<text x="267.1" y="196.9">1/8</text>
<text x="269.4" y="194.3">0.1.1</text>
</g>
<g font-size="1.8" fill="#840000">
<text x="35" y="11.9">1</text>
<text x="85" y="11.9">2</text>
<text x="135" y="11.9">3</text>
<text x="185" y="11.9">4</text>
<text x="235" y="11.9">5</text>
<text x="285" y="11.9">6</text>
<text x="10.3" y="35.9">A</text>
<text x="285.3" y="35.9">A</text>
<text x="10.3" y="85.9">B</text>
<text x="285.3" y="85.9">B</text>
<text x="10.3" y="135.9">C</text>
<text x="285.3" y="135.9">C</text>
<text x="10.3" y="185.9">D</text>
<text x="285.3" y="185.9">D</text>
<text x="35" y="199.9">1</text>
<text x="85" y="199.9">2</text>
<text x="135" y="199.9">3</text>
<text x="185" y="199.9">4</text>
<text x="235" y="199.9">5</text>
<text x="285" y="199.9">6</text>
</g>
<g font-size="1.8" fill="#006464">
<text x="15.1" y="16.1">+3V3</text>
<text x="52.6" y="16.1">+5V</text>
<text x="65.9" y="16.1">U1</text>
<text x="77.4" y="16.1">+3V3</text>
<text x="93.4" y="16.1">+5V_ONBOARD</text>
<text x="111.9" y="16.1">+5V_INTERFACE</text>
<text x="158" y="16.1">+5V</text>
<text x="168.8" y="16.1">+3V3</text>
<text x="241.3" y="14.5">momentum_pcb_usb_prog</text>
<text x="20.3" y="19.9">J1</text>
<text x="20.3" y="22.5">TC2050-IDC-NL</text>
<text x="60.1" y="18.6">LD1117S33CTR</text>
<text x="62.7" y="22.5">VI</text>
<text x="69.3" y="22.5">VO</text>
<text x="173" y="23.7">R1</text>
<text x="242.8" y="18.6">BOOT0</text>
<text x="242.8" y="21.2">NRST</text>
<text x="242.8" y="23.7">UART_RX</text>
<text x="18.6" y="27.2" transform="rotate(-90 18.6 27.2)">VCC</text>
<text x="26.6" y="26.3">~{RESET}</text>
<text x="57.2" y="26.3">C1</text>
<text x="57.2" y="28.8">100n</text>
<text x="68.2" y="26.2" transform="rotate(-90 68.2 26.2)">GND</text>
<text x="82.6" y="26.3">C2</text>
<text x="82.6" y="28.8">10u</text>
<text x="102.9" y="26.3">C3</text>
<text x="102.9" y="28.8">100n</text>
<text x="121.9" y="26.3">C4</text>
<text x="121.9" y="28.8">100n</text>
<text x="138.3" y="27.5">U2</text>
<text x="152.5" y="28.8">100n</text>
<text x="154.8" y="26.3">C5</text>
<text x="173" y="26.3">2k2</text>
<text x="242.8" y="26.3">UART_TX</text>
<text x="21.2" y="33.9">SWCLK/TCK</text>
<text x="132.6" y="33.9">VIN1</text>
<text x="133.7" y="30.1">TPS2116DRL</text>
<text x="141.9" y="33.9">VOUT</text>
<text x="174" y="33.9">D1</text>
<text x="21.5" y="36.4">SWDIO/TMS</text>
<text x="23.4" y="39">SWO/TDO</text>
<text x="132.6" y="36.4">PR1</text>
<text x="132.6" y="41.5">MODE</text>
<text x="174" y="36.4">Yellow</text>
<text x="241.3" y="36.1">momentum_pcb_imu</text>
<text x="242.8" y="40.2">IMU_NRST</text>
<text x="18.6" y="45.2" transform="rotate(-90 18.6 45.2)">GND/VPROG</text>
<text x="25" y="45.2" transform="rotate(-90 25 45.2)">GND</text>
<text x="132.6" y="44">VIN2</text>
<text x="140.6" y="45.2" transform="rotate(-90 140.6 45.2)">GND</text>
<text x="144.4" y="44">ST</text>
<text x="242.8" y="42.8">IMU_CS</text>
<text x="242.8" y="47.9">IMU_MISO</text>
<text x="242.8" y="45.3">IMU_SCK</text>
<text x="242.8" y="50.4">IMU_MOSI</text>
<text x="242.8" y="52.9">IMU_PS0</text>
<text x="242.8" y="55.5">IMU_INT</text>
<text x="172.7" y="63.1">TP1</text>
<text x="172.7" y="65.6">GPS_NRST</text>
<text x="241.3" y="65.3">momentum_pcb_gps</text>
<text x="118" y="66.9">+3V3</text>
<text x="172.7" y="69.4">TP2</text>
<text x="172.7" y="72">GPS_RX</text>
<text x="242.8" y="69.4">GPS_NRST</text>
<text x="242.8" y="72">GPS_UART_RX</text>
<text x="85.1" y="75.8">C6</text>
<text x="97.8" y="75.8">C7</text>
<text x="110.5" y="75.8">C8</text>
<text x="123.2" y="75.8">C9</text>
<text x="172.7" y="75.8">TP3</text>
<text x="242.8" y="74.5">GPS_UART_TX</text>
<text x="85.1" y="78.3">100n</text>
<text x="97.8" y="78.3">100n</text>
<text x="110.5" y="78.3">100n</text>
<text x="123.2" y="78.3">4u7</text>
<text x="172.7" y="82.1">TP4</text>
<text x="172.7" y="78.3">GPS_TX</text>
<text x="22.8" y="88.5">+3V3</text>
<text x="30.8" y="87.2">TS04-66-43-BK-100-SMT</text>
<text x="42.4" y="84.7">SW1</text>
<text x="111.7" y="89.8">+3V3</text>
<text x="172.7" y="84.7">WS2812B</text>
<text x="182.7" y="84.7">DOUT</text>
<text x="241.3" y="84.4">momentum_pcb_baro</text>
<text x="242.8" y="88.5">BARO_I2C_SCL</text>
<text x="81.3" y="93.6">U3</text>
<text x="116.1" y="93.6">Y1</text>
<text x="242.8" y="91">BARO_I2C_SDA</text>
<text x="20.9" y="98.7">J2</text>
<text x="43.3" y="98.7">100n</text>
<text x="44.4" y="96.1">C10</text>
<text x="74.5" y="100.9" transform="rotate(-90 74.5 100.9)">VDD</text>
<text x="77.1" y="100.9" transform="rotate(-90 77.1 100.9)">VDD</text>
<text x="79.6" y="101.9" transform="rotate(-90 79.6 101.9)">VDDA</text>
<text x="81.3" y="96.1">STM32L432KCU</text>
<text x="115.2" y="100.9" transform="rotate(-90 115.2 100.9)">VDD</text>
<text x="115.9" y="96.1">ECS-2520MV-080-BN</text>
<text x="126.9" y="99.9">+3V3</text>
<text x="241.3" y="100.9">momentum_pcb_can</text>
<text x="66.5" y="102.5">NRST</text>
<text x="66.5" y="107.5">BOOT0</text>
<text x="82.1" y="102.5">PA0</text>
<text x="82.1" y="105">PA1</text>
<text x="82.1" y="107.5">PA2</text>
<text x="107.2" y="102.5">OUT</text>
<text x="112.4" y="102.5">Tri-State</text>
<text x="115.2" y="106.2" transform="rotate(-90 115.2 106.2)">GND</text>
<text x="242.8" y="105">CAN_RX</text>
<text x="242.8" y="107.5">CAN_TX</text>
<text x="20.3" y="113.9">10k</text>
<text x="21.3" y="111.4">R2</text>
<text x="66.5" y="112.6">PC14</text>
<text x="82.1" y="110.1">PA3</text>
<text x="82.1" y="112.6">PA4</text>
<text x="66.5" y="115.2">PC15</text>
<text x="82.1" y="115.2">PA5</text>
<text x="82.1" y="117.7">PA6</text>
<text x="241.3" y="117.4">momentum_pcb_led</text>
<text x="66.5" y="120.2">PB0</text>
<text x="66.5" y="122.8">PB1</text>
<text x="66.5" y="125.3">PB3</text>
<text x="82.1" y="120.2">PA7</text>
<text x="82.1" y="122.8">PA8</text>
<text x="82.1" y="125.3">PA9</text>
<text x="242.8" y="121.5">LED_PWM</text>
<text x="242.8" y="124.1">DOUT_LED_PWM</text>
<text x="66.5" y="127.9">PB4</text>
<text x="66.5" y="130.4">PB5</text>
<text x="80.9" y="127.9">PA10</text>
<text x="80.9" y="130.4">PA11</text>
<text x="66.5" y="132.9">PB6</text>
<text x="66.5" y="135.5">PB7</text>
<text x="80.9" y="132.9">PA12</text>
<text x="80.9" y="135.5">PA13</text>
<text x="241.3" y="133.9">momentum_interface</text>
<text x="80.9" y="138">PA14</text>
<text x="80.9" y="140.6">PA15</text>
<text x="242.8" y="138">SPI_MOSI</text>
<text x="242.8" y="143.1">SPI_SCK</text>
<text x="242.8" y="140.6">SPI_MISO</text>
<text x="74.5" y="144.3" transform="rotate(-90 74.5 144.3)">VSS</text>
<text x="77.1" y="144.3" transform="rotate(-90 77.1 144.3)">VSS</text>
<text x="79.6" y="144.3" transform="rotate(-90 79.6 144.3)">VSS</text>
<text x="242.8" y="148.2">NRST</text>
<text x="242.8" y="145.6">SPI_CS</text>
<text x="90.6" y="155.8">+3V3</text>
<text x="96.5" y="167.2">100n</text>
<text x="96.5" y="164.7">C11</text>
<text x="124.5" y="164.7">TXB0106RGYR</text>
<text x="124.5" y="162.2">U4</text>
<text x="147.3" y="167.2">100n</text>
<text x="147.3" y="164.7">C12</text>
<text x="112.3" y="168.5">OE</text>
<text x="112.3" y="173.6">A1</text>
<text x="117.7" y="169.9" transform="rotate(-90 117.7 169.9)">V_{CCA}</text>
<text x="122.8" y="170" transform="rotate(-90 122.8 170)">V_{CCB}</text>
<text x="123.8" y="173.6">B1</text>
<text x="112.3" y="176.1">A2</text>
<text x="112.3" y="178.7">A3</text>
<text x="123.8" y="176.1">B2</text>
<text x="123.8" y="178.7">B3</text>
<text x="156.2" y="177.4">+5V</text>
<text x="162" y="178.7">JP1</text>
<text x="166.8" y="177.4">+3V3</text>
<text x="17.8" y="181.2">FM1</text>
<text x="17.8" y="183.7">1mm</text>
<text x="27.9" y="181.2">FM2</text>
<text x="27.9" y="183.7">1mm</text>
<text x="38.1" y="181.2">FM3</text>
<text x="38.1" y="183.7">1mm</text>
<text x="112.3" y="181.2">A4</text>
<text x="112.3" y="183.7">A5</text>
<text x="123.8" y="181.2">B4</text>
<text x="123.8" y="183.7">B5</text>
<text x="160" y="181.2">V_LEVEL</text>
<text x="17.8" y="187.6">FM4</text>
<text x="17.8" y="190.1">1mm</text>
<text x="27.9" y="187.6">FM5</text>
<text x="27.9" y="190.1">1mm</text>
<text x="38.1" y="187.6">FM6</text>
<text x="38.1" y="190.1">1mm</text>
<text x="112.3" y="186.3">A6</text>
<text x="119" y="187.5" transform="rotate(-90 119 187.5)">GND</text>
<text x="121.5" y="187.5" transform="rotate(-90 121.5 187.5)">PAD</text>
<text x="123.8" y="186.3">B6</text>
</g>
<g font-size="1.8" fill="#a90000">
<text x="17.5" y="22.3" transform="rotate(-90 17.5 22.3)">1</text>
<text x="60.3" y="21.3">3</text>
<text x="73" y="21.3">2</text>
<text x="33" y="25.1">10</text>
<text x="67.1" y="28.6" transform="rotate(-90 67.1 28.6)">1</text>
<text x="33.6" y="32.8">4</text>
<text x="33.6" y="35.3">2</text>
<text x="130.1" y="32.8">3</text>
<text x="130.1" y="35.3">4</text>
<text x="147.9" y="32.8">2</text>
<text x="33.6" y="37.8">6</text>
<text x="130.1" y="40.4">5</text>
<text x="17.5" y="47.7" transform="rotate(-90 17.5 47.7)">5</text>
<text x="23.9" y="47.7" transform="rotate(-90 23.9 47.7)">3</text>
<text x="130.1" y="42.9">6</text>
<text x="139.4" y="47.7" transform="rotate(-90 139.4 47.7)">1</text>
<text x="147.9" y="42.9">8</text>
<text x="25.1" y="94.7" transform="rotate(-90 25.1 94.7)">2</text>
<text x="73.4" y="96" transform="rotate(-90 73.4 96)">1</text>
<text x="78.5" y="96" transform="rotate(-90 78.5 96)">5</text>
<text x="114" y="96" transform="rotate(-90 114 96)">4</text>
<text x="64.1" y="101.3">4</text>
<text x="75.9" y="96.6" transform="rotate(-90 75.9 96.6)">17</text>
<text x="86.9" y="101.3">6</text>
<text x="104.7" y="101.3">3</text>
<text x="122.5" y="101.3">1</text>
<text x="25.1" y="102.3" transform="rotate(-90 25.1 102.3)">1</text>
<text x="63.5" y="106.4">31</text>
<text x="86.9" y="103.9">7</text>
<text x="86.9" y="106.4">8</text>
<text x="64.1" y="111.5">2</text>
<text x="86.3" y="111.5">10</text>
<text x="86.9" y="109">9</text>
<text x="114" y="108.7" transform="rotate(-90 114 108.7)">2</text>
<text x="63.5" y="119.1">14</text>
<text x="64.1" y="114">3</text>
<text x="86.3" y="114">11</text>
<text x="86.3" y="116.6">12</text>
<text x="86.3" y="119.1">13</text>
<text x="63.5" y="121.7">15</text>
<text x="63.5" y="124.2">26</text>
<text x="86.3" y="121.7">18</text>
<text x="86.3" y="124.2">19</text>
<text x="63.5" y="126.7">27</text>
<text x="63.5" y="129.3">28</text>
<text x="63.5" y="131.8">29</text>
<text x="86.3" y="126.7">20</text>
<text x="86.3" y="129.3">21</text>
<text x="86.3" y="131.8">22</text>
<text x="63.5" y="134.4">30</text>
<text x="86.3" y="134.4">23</text>
<text x="86.3" y="136.9">24</text>
<text x="86.3" y="139.4">25</text>
<text x="73.4" y="147.4" transform="rotate(-90 73.4 147.4)">16</text>
<text x="75.9" y="147.4" transform="rotate(-90 75.9 147.4)">32</text>
<text x="78.5" y="147.4" transform="rotate(-90 78.5 147.4)">33</text>
<text x="109.8" y="167.4">8</text>
<text x="116.6" y="164.5" transform="rotate(-90 116.6 164.5)">2</text>
<text x="121.7" y="165.1" transform="rotate(-90 121.7 165.1)">15</text>
<text x="109.8" y="172.5">1</text>
<text x="127" y="172.5">16</text>
<text x="109.8" y="175">3</text>
<text x="109.8" y="177.5">4</text>
<text x="127" y="175">14</text>
<text x="127" y="177.5">13</text>
<text x="109.8" y="180.1">5</text>
<text x="109.8" y="182.6">6</text>
<text x="109.8" y="185.2">7</text>
<text x="127" y="180.1">12</text>
<text x="127" y="182.6">11</text>
<text x="127" y="185.2">10</text>
<text x="159.3" y="183.9">1</text>
<text x="166.9" y="183.9">3</text>
<text x="117.9" y="189.9" transform="rotate(-90 117.9 189.9)">9</text>
<text x="120.4" y="190.5" transform="rotate(-90 120.4 190.5)">17</text>
<text x="163.6" y="187.4" transform="rotate(-90 163.6 187.4)">2</text>
</g>
<g font-size="1.8" fill="#0000c2">
<text x="92.2" y="19.9">USB-C</text>
<text x="92.5" y="22">source</text>
<text x="50.3" y="37.6">5V</text>
<text x="54.1" y="37.6">to</text>
<text x="57.4" y="37.6">3V3</text>
<text x="62.4" y="37.6">LDO</text>
<text x="175.3" y="40">LED V_{f}</text>
<text x="182.8" y="40">=</text>
<text x="185.5" y="40">~2V</text>
<text x="100.3" y="45.8">PR1</text>
<text x="100.3" y="47.9">Ref</text>
<text x="104.6" y="47.9">voltage</text>
<text x="105.3" y="45.8">=</text>
<text x="108" y="45.8">VIN1,</text>
<text x="112.7" y="47.9">=</text>
<text x="114.1" y="45.8">no</text>
<text x="115.5" y="47.9">1V</text>
<text x="117.5" y="45.8">voltage</text>
<text x="125.6" y="45.8">divider</text>
<text x="152.4" y="46.3">LED on</text>
<text x="160.5" y="46.3">when</text>
<text x="166.4" y="46.3">VOUT =</text>
<text x="175.1" y="46.3">VIN1</text>
<text x="100.3" y="49.9">VIN1</text>
<text x="100.3" y="52">VIN1</text>
<text x="105.8" y="49.9">þÿ&quot;e1V</text>
<text x="105.8" y="52">&lt;</text>
<text x="108.5" y="52">1V</text>
<text x="116.3" y="49.9">VOUT =</text>
<text x="116.3" y="52">VOUT =</text>
<text x="125" y="49.9">VIN1</text>
<text x="125" y="52">VIN2</text>
<text x="13.5" y="55.6">Program/Debug</text>
<text x="30.1" y="55.6">(Top)</text>
<text x="90.9" y="56.6">OR</text>
<text x="95" y="56.6">5V</text>
<text x="98.8" y="56.6">Source</text>
<text x="106.7" y="56.6">Selector</text>
<text x="99.7" y="69.6">4u7</text>
<text x="104.8" y="69.6">bulk</text>
<text x="110.2" y="69.6">capacitor</text>
<text x="146.8" y="88.7">QA</text>
<text x="153.8" y="88.7">Test</text>
<text x="159" y="88.7">pads</text>
<text x="14" y="194.1">Global</text>
<text x="14" y="196.1">(1mm</text>
<text x="20.9" y="196.1">fiducial</text>
<text x="21.5" y="194.1">Fiducial</text>
<text x="30.5" y="194.1">Markers</text>
<text x="31.6" y="196.1">2mm</text>
<text x="37.7" y="196.1">mask)</text>
<text x="88.4" y="196.6">5V</text>
<text x="92.2" y="196.6">Level</text>
<text x="98.5" y="196.6">Shift</text>
</g>
<g font-size="1.8" fill="#725600">
<text x="228.1" y="23.7">USART1_TX</text>
<text x="232.3" y="18.6">BOOT0</text>
<text x="233.6" y="21.2">NRST</text>
<text x="38.3" y="26.3">NRST</text>
<text x="227.8" y="26.3">USART1_RX</text>
<text x="38.3" y="33.9">SWCLK</text>
<text x="241.3" y="30.3">File:</text>
<text x="246.5" y="30.3">momentum_pcb_usb_prog.kicad_sch</text>
<text x="38.3" y="36.4">SWDIO</text>
<text x="223.8" y="40.2">GPIO_IMU_NRST</text>
<text x="228.5" y="47.9">SPI1_MISO</text>
<text x="229.4" y="45.3">SPI1_SCK</text>
<text x="230.6" y="42.8">SPI1_CS</text>
<text x="224.9" y="52.9">GPIO_IMU_PS0</text>
<text x="228.5" y="50.4">SPI1_MOSI</text>
<text x="225" y="55.5">EXTI0_IMU_INT</text>
<text x="241.3" y="59.5">File:</text>
<text x="246.5" y="59.5">momentum_pcb_imu.kicad_sch</text>
<text x="149.8" y="64.4">GPIO_GPS_NRST</text>
<text x="154.5" y="70.7">USART2_TX</text>
<text x="223.4" y="69.4">GPIO_GPS_NRST</text>
<text x="228.1" y="72">USART2_TX</text>
<text x="154.2" y="77.1">USART2_RX</text>
<text x="227.8" y="74.5">USART2_RX</text>
<text x="150.3" y="83.4">DOUT_LED_PWM</text>
<text x="241.3" y="78.5">File:</text>
<text x="246.5" y="78.5">momentum_pcb_gps.kicad_sch</text>
<text x="229.6" y="88.5">I2C1_SCL</text>
<text x="57.3" y="92.3">NRST</text>
<text x="229.5" y="91">I2C1_SDA</text>
<text x="241.3" y="95">File:</text>
<text x="246.5" y="95">momentum_pcb_baro.kicad_sch</text>
<text x="28.1" y="105">BOOT0</text>
<text x="90.4" y="105">GPIO_IMU_NRST</text>
<text x="90.4" y="107.5">USART2_TX</text>
<text x="230" y="105">CAN1_RX</text>
<text x="230.3" y="107.5">CAN1_TX</text>
<text x="90.4" y="110.1">USART2_RX</text>
<text x="90.4" y="112.6">SPI1_CS</text>
<text x="241.3" y="111.5">File:</text>
<text x="246.5" y="111.5">momentum_pcb_can.kicad_sch</text>
<text x="46.9" y="115.2">GPIO_GPS_NRST</text>
<text x="90.4" y="117.7">SPI1_MISO</text>
<text x="90.4" y="115.2">SPI1_SCK</text>
<text x="48.4" y="122.8">GPIO_IMU_PS0</text>
<text x="48.5" y="120.2">EXTI0_IMU_INT</text>
<text x="52.8" y="125.3">SPI3_SCK</text>
<text x="90.4" y="120.2">SPI1_MOSI</text>
<text x="90.4" y="125.3">USART1_TX</text>
<text x="90.4" y="122.8">TIM1_CH1</text>
<text x="223.9" y="124.1">DOUT_LED_PWM</text>
<text x="229.8" y="121.5">PWM_LED</text>
<text x="52" y="130.4">SPI3_MOSI</text>
<text x="52" y="127.9">SPI3_MISO</text>
<text x="90.4" y="127.9">USART1_RX</text>
<text x="90.4" y="130.4">CAN1_RX</text>
<text x="241.3" y="128">File:</text>
<text x="246.5" y="128">momentum_pcb_led.kicad_sch</text>
<text x="53" y="135.5">I2C1_SDA</text>
<text x="53.1" y="132.9">I2C1_SCL</text>
<text x="90.4" y="132.9">CAN1_TX</text>
<text x="90.4" y="135.5">SWDIO</text>
<text x="90.4" y="138">SWCLK</text>
<text x="90.4" y="140.6">SPI3_CS</text>
<text x="229.7" y="138">SPI_MOSI</text>
<text x="229.7" y="140.6">SPI_MISO</text>
<text x="230.6" y="143.1">SPI_SCK</text>
<text x="231.8" y="145.6">SPI_CS</text>
<text x="233.6" y="148.2">NRST</text>
<text x="241.3" y="152.2">File:</text>
<text x="246.5" y="152.2">momentum_interface.kicad_sch</text>
<text x="96.4" y="176.1">SPI3_MOSI</text>
<text x="96.4" y="178.7">SPI3_MISO</text>
<text x="132.3" y="176.1">SPI_MOSI</text>
<text x="132.3" y="178.7">SPI_MISO</text>
<text x="97.3" y="181.2">SPI3_SCK</text>
<text x="98.5" y="183.7">SPI3_CS</text>
<text x="132.3" y="183.7">SPI_CS</text>
<text x="132.3" y="181.2">SPI_SCK</text>
<text x="97.3" y="186.3">TIM1_CH1</text>
<text x="132.3" y="186.3">PWM_LED</text>
</g>
<g font-size="1.8" fill="#0f0f0f">
<text x="146.9" y="159.7">V_IO</text>
<text x="166" y="190.2">V_IO</text>
</g>
</svg>
